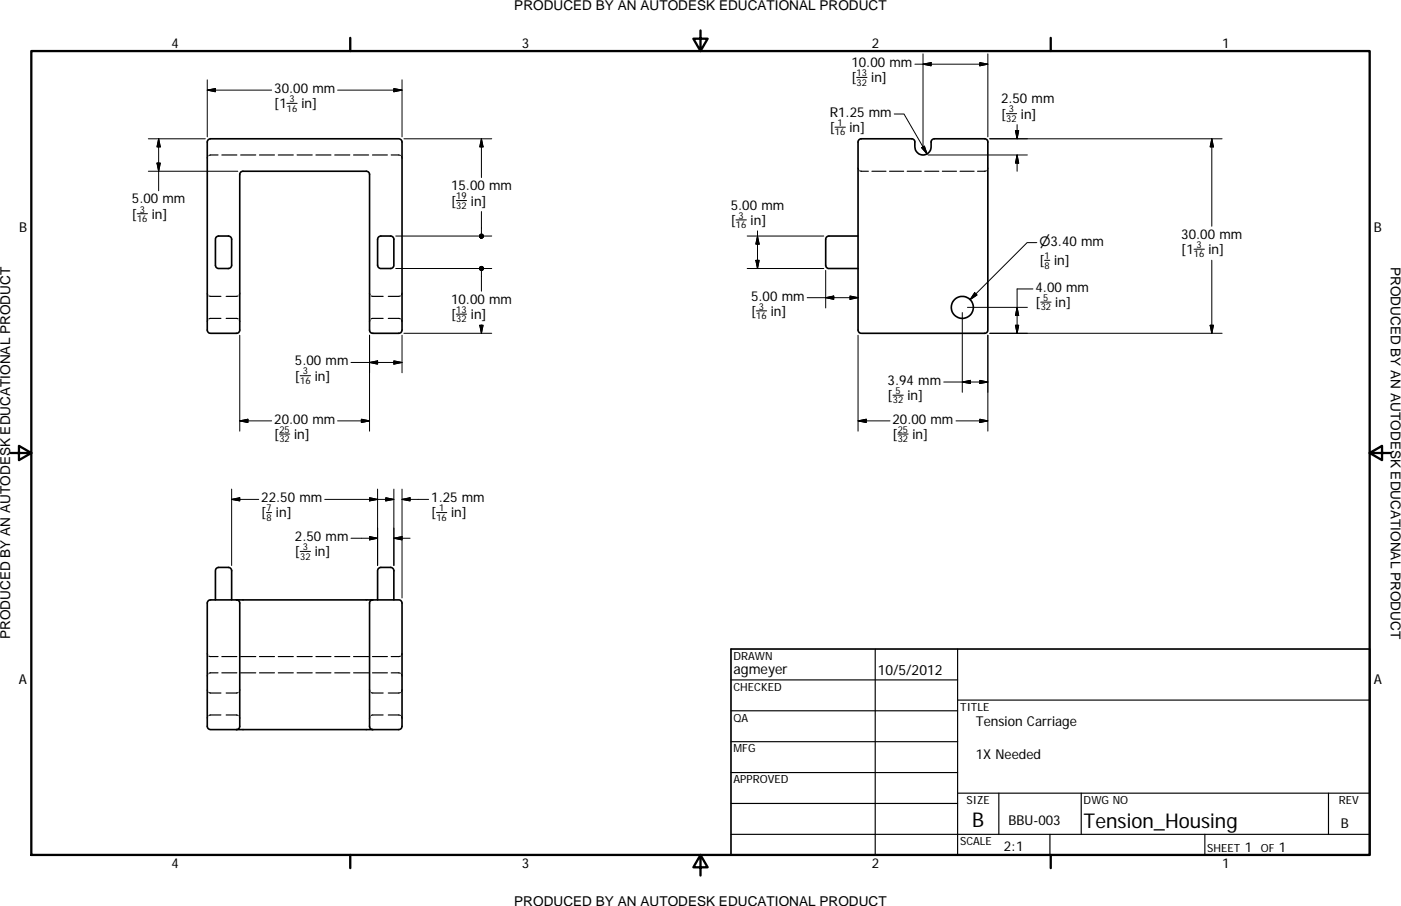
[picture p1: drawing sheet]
<svg xmlns="http://www.w3.org/2000/svg" width="432mm" height="279mm" viewBox="0 0 432 279" stroke-linecap="round" stroke-linejoin="round" font-family="sans-serif">
<g fill="none" stroke="#000" stroke-width=".51">
<path d="M64.1 43.2l.8-.4h58l.6 .2 .4 .8v58l-.4 .8-.6 .2h-8l-.6-.2-.4-.6v-48.2l-.4-.8-.6-.2h-38l-.6 .2-.4 .8v48.2l-.4 .6-.6 .2h-8l-.6-.2-.4-.8v-58zM264.7 43.2l.8-.4h15.7l.7 .5 .1 2a2.51 2.51 0 0 0 2.5 2.5 2.51 2.51 0 0 0 2.5-2.5l.1-2 .7-.5h15.7l.9 .5 .1 58.5-.2 .6-.6 .4h-38.2l-.7-.2-.2-.4-.1-58.4zM66.6 73.2l.6-.4h3.2l.9 .6 .1 8.4-.6 .9-3.4 .1-.8-.4-.2-.6v-8zM116.6 73.2l.6-.4h3.2l.9 .6 .1 8.4-.2 .6-.6 .4h-3.4l-.7-.6-.1-8.4zM264.5 72.8h-9.3l-.5 .4-.2 .6v8l.2 .6 .8 .4h9M66.4 185v-9.2l.2-.4 .8-.4h3.2l.8 .8v9.2M72.9 185h-8l-.6 .2-.4 .6v38.2l.4 .8 .6 .2h8M72.9 185l.6 .2 .4 .8v38l-.2 .6-.8 .4M72.9 185h42M114.9 185h8.2l.6 .4 .2 .6v38.2l-.4 .6-.6 .2h-8M114.9 185l-.8 .4-.2 .6v38l.2 .6 .8 .4M116.4 185l.1-9.4 .7-.6h3.2l.6 .2 .4 .6v9.2"/>
<path d="M225.3 200.2h196.8v63.5h-196.8zM72.9 225h42"/>
<circle cx="296.6" cy="94.8" r="3.4"/>
</g>
<g fill="none" stroke="#000" stroke-width=".36">
<path d="M64 48.3l-.1 .5M67.2 47.8l-2.8 .1M68.4 47.8h4.6M74.2 47.8h4.6M80 47.8h4.6M85.8 47.8h4.6M91.6 47.8h4.6M97.4 47.8h4.6M103.2 47.8h4.6M109 47.8h4.6M114.8 47.8h4.6M120.6 47.8l2.8 .1"/>
<path d="M123.7 48.3l.2 .5M264.5 51.8l.1 .5M265 52.7l2.6 .1M268.7 52.8h4.4M274.2 52.8h4.3M279.6 52.8h4.4M285 52.8h4.3M290.4 52.8h4.4M295.9 52.8h4.3M304 52.7l-2.7 .1M304.5 51.8l-.2 .5M63.9 90.4l.1 .5"/>
<path d="M64 98.7l-.1 .5M64.4 91.3l3.7 .1M68.1 98.2l-3.7 .1M69.7 98.2l3.7 .1M73.4 91.3l-3.7 .1M73.8 98.7l.1 .5M73.9 90.4l-.1 .5M113.9 90.4l.1 .5M114 98.7l-.1 .5M114.4 91.3l3.7 .1M118.1 98.2l-3.7 .1M119.7 98.2l3.7 .1"/>
<path d="M123.4 91.3l-3.7 .1M123.7 98.7l.2 .5M123.9 90.4l-.2 .5M63.9 201.5l.1 .5M63.9 212.7l.1 .5M64 208l-.1 .5M64.4 202.4l2.8 .1M64.4 213.6l3.7 .1M67.2 207.5l-2.8 .1M68.4 207.5h4.6M68.4 202.5h4.6M73.4 213.6l-3.7 .1"/>
<path d="M73.9 212.7l-.1 .5M74.2 207.5h4.6M74.2 202.5h4.6M80 207.5h4.6M80 202.5h4.6M85.8 207.5h4.6M85.8 202.5h4.6M91.6 202.5h4.6M91.6 207.5h4.6M97.4 202.5h4.6M97.4 207.5h4.6M103.2 202.5h4.6"/>
<path d="M103.2 207.5h4.6M109 202.5h4.6M109 207.5h4.6M113.9 212.7l.1 .5M114.4 213.6l3.7 .1M114.8 202.5h4.6M114.8 207.5h4.6M120.6 207.5l2.8 .1M123.4 213.6l-3.7 .1M123.4 202.4l-2.8 .1M123.7 208l.2 .5M123.9 212.7l-.2 .5"/>
<path d="M123.9 201.5l-.2 .5M225.3 209.7h69.8M225.3 219.2h69.8M269.7 200.2v63.5M295.1 215.9h127M295.1 200.2v63.5M64 221l-.1 .5M68.1 220.5l-3.7 .1M69.7 220.5l3.7 .1M73.8 221l.1 .5M114 221l-.1 .5M118.1 220.5l-3.7 .1"/>
<path d="M119.7 220.5l3.7 .1M123.7 221l.2 .5M225.3 228.7h69.8M225.3 238.3h69.8M225.3 247.8h69.8M225.3 257.3h196.8M295.1 244.6h127M307.8 244.6v12.7M323.6 257.3v6.4M333.2 244.6v12.7M371.3 257.3v6.4M409.4 244.6v12.7"/>
</g>
<path d="M9.7 15.7h412.4v248h-412.4zM107.9 11.7v4M215.9 9.4v6.3l-2.2-3.8h4.4l-2.2 3.8M323.8 11.7v4M3.3 139.7h6.4l-3.9-2.2v4.4l3.9-2.2M422.1 139.7l3.9 2.2v-4.4l-3.9 2.2h6.4M107.9 263.7v4M215.9 263.7l2.2 3.8h-4.4l2.2-3.8v6.3M323.8 263.7v4" fill="none" stroke="#000" stroke-width=".71"/>
<g fill="none" stroke="#000" stroke-width=".31">
<path d="M282 19.8h22.5M284.5 19.8l2.5-.5v1zM284.5 16.6v28.8M302 19.3l2.5 .5-2.5 .5zM304.5 16.6v25.6M63.9 24.6v17.6M63.9 27.8l2.5-.5v1zM63.9 27.8h19.8M88.4 31.9h3.2M104.1 27.8h19.8M121.4 27.3l2.5 .5-2.5 .5zM123.9 24.6v17.6"/>
<path d="M257.3 39.2h3.3M264 23.9h3.2M275.6 35.2h3l7.1 12.3M310.2 35.1h3.2M313.5 38.4v4.4M45.7 42.8h17.6M45.7 52.8h27.6M48.4 50.3h1l-.5 2.5zM48.9 42.8l.5 2.5h-1zM48.9 42.8v16M124.5 42.8h27.1M148.4 42.8v12"/>
<path d="M148.4 42.8l.5 2.5h-1zM284.1 45.6l.8-.5 .8 2.4zM286 47.8h30.7M313 40.3h1l-.5 2.5zM313.5 47.8v5M313.5 47.8l.5 2.5h-1zM373.5 42.8v27M373.5 42.8l.5 2.5h-1zM376.7 42.8h-71.6M42.3 65.9h3.2M122 72.8h29.6M140.6 61.8h3.2"/>
<path d="M148.4 65.2v7M226.8 67.8h3.2M230.3 72.8h23.6M233.5 71.2v11.6M233.5 72.8l.5 2.5h-1zM319.6 74.8h-3l-17.6 17.6M368 76.9h3.2M122 82.8h29.6M140.6 96.9h3.2M148.4 83.4v6.4M230.3 82.8h23.6M233 80.3h1l-.5 2.5z"/>
<path d="M233.1 95.9h3.2M248.8 91.8h15.7M254.5 83.4v11.6M254.5 91.8l2.5-.5v1zM262 91.3l2.5 .5-2.5 .5zM296.6 96.4v24.6M298.2 94.8h18.5M300.4 90.3l.7 .7-2.1 1.4zM313.5 94.8l.5 2.5h-1zM318.3 89.1h-4.8v13.7M320.8 93.2h3.2M322 80.3h1.6"/>
<path d="M373.5 80.2v22.6M73.9 103.4v29.6M92.5 115.9h3.2M108.2 111.8h15.7M113.9 111.8l2.5-.5v1zM113.9 103.4v29.6M121.4 111.3l2.5 .5-2.5 .5zM123.9 103.4v11.6M124.5 102.8h27.1M147.9 100.3h1l-.5 2.5zM148.4 100.2v2.6M264.5 103.4v29.6"/>
<path d="M290.9 117.8h13.6M296.6 117.8l2.5-.5v1zM302 117.3l2.5 .5-2.5 .5zM304.5 103.4v29.6M313 100.3h1l-.5 2.5zM373 100.3h1l-.5 2.5zM376.7 102.8h-71.6M73.9 129.8l2.5-.5v1zM83.7 129.8h-9.8M86.1 133.9h3.2M104.1 129.8h9.8M111.4 129.3l2.5 .5-2.5 .5z"/>
<path d="M264.5 129.8l2.5-.5v1zM264.5 129.8h9.8M275.2 121.9h3.2M276.7 133.9h3.2M294.7 129.8h9.8M302 129.3l2.5 .5-2.5 .5zM71.4 150.8v23.6M71.4 154l2.5-.5v1zM71.4 154h8.3M82.1 158.1h1.6M100.1 154h21.3M113.9 153.5l2.5 .5-2.5 .5z"/>
<path d="M116.4 150.8v23.6M118.9 153.5l2.5 .5-2.5 .5zM121.4 150.8v23.6M123.9 150.8v33.6M123.9 154l2.5-.5v1zM132.1 154h-8.2M134.5 158.1h3.2M92.5 170.1h3.2M108.2 166h8.2M113.9 165.5l2.5 .5-2.5 .5zM121.4 166l2.5-.5v1zM121.4 166h5"/>
</g>
<g fill="#000" stroke="#000" stroke-width=".31">
<path d="M284.5 19.8l2.5-.5v1zM63.9 27.8l2.5-.5v1zM121.4 27.3l2.5 .5-2.5 .5zM302 19.3l2.5 .5-2.5 .5zM48.4 50.3h1l-.5 2.5zM48.9 42.8l.5 2.5h-1zM148.4 42.8l.5 2.5h-1zM284.1 45.6l.8-.5 .8 2.4zM313 40.3h1l-.5 2.5zM313.5 47.8l.5 2.5h-1zM373.5 42.8l.5 2.5h-1zM148.4 73.4l.3-.1z"/>
<path d="M148.4 73.4l.5-.2zM148.4 73.4l.6-.4zM148.4 73.4l.6-.5zM149 72.7l-.6 .7zM148.9 72.5l-.5 .9zM148.8 72.3l.1 .2-.5 .9zM148.7 72.2l.1 .1-.4 1.1zM148.5 72.2h.2l-.3 1.2zM148.3 72.2h.2l-.1 1.2zM148.1 72.2h.2l.1 1.2zM148 72.3l.1-.1 .3 1.2zM148 72.3l.4 1.1z"/>
<path d="M147.8 72.5l.6 .9zM147.8 72.7l.6 .7zM147.8 72.9l.6 .5zM147.8 73l.6 .4zM147.9 73.2l.5 .2zM148 73.3l.4 .1zM148.2 73.4h.2zM233.5 72.8l.5 2.5h-1zM148 82.3l.4-.1zM147.9 82.4l.5-.2zM147.9 82.4l.5-.2-.6 .4zM147.8 82.6l.6-.4-.6 .6z"/>
<path d="M147.8 82.8l.6-.6-.6 .7zM148.4 82.2l-.6 .9zM148.4 82.2l-.4 1.1-.2-.2zM148.4 82.2l-.3 1.2-.1-.1zM148.4 82.2l-.1 1.2h-.2zM148.4 82.2l.1 1.2h-.2zM148.4 82.2l.3 1.2h-.2zM148.4 82.2l.4 1.1-.1 .1zM148.4 82.2l.5 .9-.1 .2zM148.4 82.2l.5 .9zM148.4 82.2l.6 .7zM148.4 82.2l.6 .6z"/>
<path d="M148.4 82.2l.6 .4zM148.4 82.2l.5 .2zM148.4 82.2l.3 .1zM148.4 82.2h.2zM233 80.3h1l-.5 2.5zM254.5 91.8l2.5-.5v1zM262 91.3l2.5 .5-2.5 .5zM300.4 90.3l.7 .7-2.1 1.4zM313.5 94.8l.5 2.5h-1zM113.9 111.8l2.5-.5v1zM121.4 111.3l2.5 .5-2.5 .5zM147.9 100.3h1l-.5 2.5z"/>
<path d="M296.6 117.8l2.5-.5v1zM302 117.3l2.5 .5-2.5 .5zM313 100.3h1l-.5 2.5zM373 100.3h1l-.5 2.5zM73.9 129.8l2.5-.5v1zM111.4 129.3l2.5 .5-2.5 .5zM264.5 129.8l2.5-.5v1zM302 129.3l2.5 .5-2.5 .5zM71.4 154l2.5-.5v1zM113.9 153.5l2.5 .5-2.5 .5zM118.9 153.5l2.5 .5-2.5 .5zM123.9 154l2.5-.5v1z"/>
<path d="M113.9 165.5l2.5 .5-2.5 .5zM121.4 166l2.5-.5v1z"/>
</g>
<g font-size="6.3">
<text x="299.6" y="255.1">B</text>
<text x="334" y="255.2">Tension_Housing</text>
</g>
<g font-size="4.4">
<text x="226" y="208">agmeyer</text>
<text x="270.5" y="208.2">10/5/2012</text>
</g>
<g font-size="4.2">
<text x="158.5" y="3.1">PRODUCED BY AN AUTODESK EDUCATIONAL PRODUCT</text>
<text x="52.8" y="14.8">4</text>
<text x="160.8" y="14.8">3</text>
<text x="268.7" y="14.8">2</text>
<text x="376.7" y="14.8">1</text>
<text x="262.4" y="20.7">10.00 mm</text>
<text x="84.5" y="28.7">30.00 mm</text>
<text x="262.4" y="25.4">[</text>
<text x="268.5" y="25.4">in]</text>
<text x="84.5" y="33.4">[1</text>
<text x="92.9" y="33.4">in]</text>
<text x="308.5" y="31.9">2.50 mm</text>
<text x="255.7" y="36.1">R1.25 mm</text>
<text x="255.7" y="40.8">[</text>
<text x="261.9" y="40.8">in]</text>
<text x="308.5" y="36.6">[</text>
<text x="314.7" y="36.6">in]</text>
<text x="139" y="58.7">15.00 mm</text>
<text x="40.7" y="62.7">5.00 mm</text>
<text x="139" y="63.4">[</text>
<text x="145.1" y="63.4">in]</text>
<text x="225.2" y="64.7">5.00 mm</text>
<text x="5.9" y="71.4">B</text>
<text x="40.7" y="67.4">[</text>
<text x="46.8" y="67.4">in]</text>
<text x="225.2" y="69.4">[</text>
<text x="231.4" y="69.4">in]</text>
<text x="423.4" y="71.4">B</text>
<text x="364.1" y="73.7">30.00 mm</text>
<text x="320.3" y="81.8">[ in]</text>
<text x="364.1" y="78.4">[1</text>
<text x="372.5" y="78.4">in]</text>
<text x="428.7" y="82.3" transform="rotate(90 428.7 82.3)">PRODUCED BY AN AUTODESK EDUCATIONAL PRODUCT</text>
<text x="139" y="93.7">10.00 mm</text>
<text x="231.5" y="92.7">5.00 mm</text>
<text x="319.1" y="90">4.00 mm</text>
<text x="319.1" y="94.7">[</text>
<text x="325.2" y="94.7">in]</text>
<text x="139" y="98.4">[</text>
<text x="145.1" y="98.4">in]</text>
<text x="231.5" y="97.4">[</text>
<text x="237.6" y="97.4">in]</text>
<text x="90.9" y="112.7">5.00 mm</text>
<text x="90.9" y="117.4">[</text>
<text x="97" y="117.4">in]</text>
<text x="273.6" y="118.7">3.94 mm</text>
<text x="273.6" y="123.4">[</text>
<text x="279.7" y="123.4">in]</text>
<text x="84.5" y="130.7">20.00 mm</text>
<text x="275.1" y="130.7">20.00 mm</text>
<text x="84.5" y="135.4">[</text>
<text x="90.6" y="135.4">in]</text>
<text x="275.1" y="135.4">[</text>
<text x="281.2" y="135.4">in]</text>
<text x="80.5" y="154.9">22.50 mm</text>
<text x="132.9" y="154.9">1.25 mm</text>
<text x="80.5" y="159.6">[ in]</text>
<text x="132.9" y="159.6">[</text>
<text x="139" y="159.6">in]</text>
<text x="90.9" y="166.9">2.50 mm</text>
<text x="90.9" y="171.6">[</text>
<text x="97" y="171.6">in]</text>
<text x="3.1" y="197.1" transform="rotate(-90 3.1 197.1)">PRODUCED BY AN AUTODESK EDUCATIONAL PRODUCT</text>
<text x="5.8" y="211.1">A</text>
<text x="423.4" y="211.1">A</text>
<text x="300.8" y="224">Tension Carriage</text>
<text x="300.8" y="234">1X Needed</text>
<text x="310.8" y="254.6">BBU-003</text>
<text x="413.3" y="255.3">B</text>
<text x="309.4" y="262.5">2:1</text>
<text x="383.7" y="262.8">1</text>
<text x="394.2" y="262.8">1</text>
<text x="52.8" y="267.7">4</text>
<text x="160.8" y="267.7">3</text>
<text x="268.7" y="267.7">2</text>
<text x="376.7" y="267.7">1</text>
<text x="158.5" y="279.4">PRODUCED BY AN AUTODESK EDUCATIONAL PRODUCT</text>
</g>
<text font-size="4" x="320.3" y="75.8">⌀3.40 mm</text>
<g font-size="3.5">
<text x="226" y="203.4">DRAWN</text>
<text x="226" y="213">CHECKED</text>
<text x="295.9" y="219.2">TITLE</text>
<text x="226" y="222.5">QA</text>
<text x="226" y="232.1">MFG</text>
<text x="226" y="241.6">APPROVED</text>
<text x="297.9" y="247.9">SIZE</text>
<text x="334" y="247.9">DWG NO</text>
<text x="412.7" y="247.9">REV</text>
<text x="295.9" y="260.6">SCALE</text>
<text x="372.1" y="262.8">SHEET</text>
<text x="388.6" y="262.8">OF</text>
</g>
<g font-size="2.9">
<text x="264" y="23.5">13</text>
<text x="264" y="26.4">32</text>
<text x="88.4" y="34.4">16</text>
<text x="89.2" y="31.5">3</text>
<text x="310.9" y="34.7">3</text>
<text x="257.3" y="41.8">16</text>
<text x="258.1" y="38.9">1</text>
<text x="310.1" y="37.6">32</text>
<text x="43.1" y="65.6">3</text>
<text x="140.6" y="61.5">19</text>
<text x="140.6" y="64.4">32</text>
<text x="42.3" y="68.5">16</text>
<text x="226.8" y="70.4">16</text>
<text x="227.6" y="67.5">3</text>
<text x="368.8" y="76.5">3</text>
<text x="322" y="80">1</text>
<text x="322" y="82.8">8</text>
<text x="368" y="79.4">16</text>
<text x="233.9" y="95.5">3</text>
<text x="320.8" y="95.7">32</text>
<text x="321.5" y="92.8">5</text>
<text x="140.6" y="96.5">13</text>
<text x="140.6" y="99.4">32</text>
<text x="233.1" y="98.4">16</text>
<text x="92.5" y="118.4">16</text>
<text x="93.3" y="115.5">3</text>
<text x="275.2" y="124.4">32</text>
<text x="276" y="121.5">5</text>
<text x="86.1" y="133.5">25</text>
<text x="86.1" y="136.4">32</text>
<text x="276.7" y="133.5">25</text>
<text x="276.7" y="136.4">32</text>
<text x="82.1" y="157.7">7</text>
<text x="82.1" y="160.6">8</text>
<text x="134.5" y="160.6">16</text>
<text x="135.3" y="157.7">1</text>
<text x="92.5" y="172.6">32</text>
<text x="93.3" y="169.7">3</text>
</g>
</svg>
